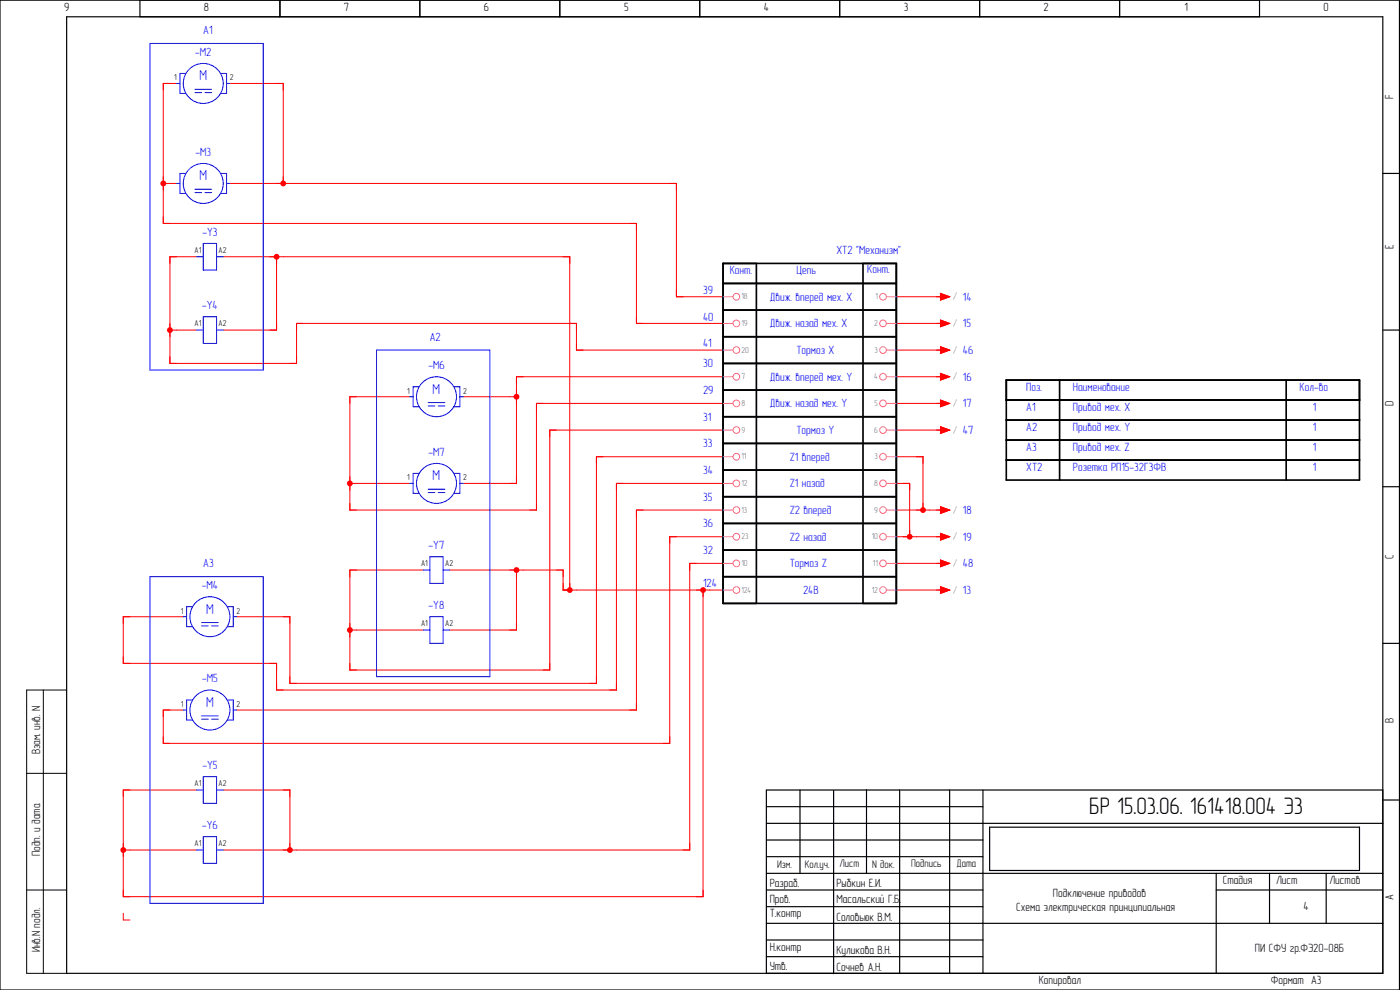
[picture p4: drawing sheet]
<svg xmlns="http://www.w3.org/2000/svg" width="420mm" height="297mm" viewBox="0 0 420 297" stroke-linecap="round" stroke-linejoin="round" font-family="sans-serif">
<g fill="none" stroke="#000" stroke-width=".35">
<path d="M0 0h420v297h-420zM20 5h395v287h-395zM42 0v5M84 0v5M126 0v5M168 0v5M210 0v5M252 0v5M294 0v5M336 0v5M378 0v5M415 52h5"/>
<path d="M415 99h5M415 146h5M415 193h5M240.1 237v25M250.2 237.2v55M260 236.9v25M270 237v55M285 237v55M295 237v55M415 237h-185v55M230 252h65M230 242h65"/>
<path d="M230 247h185M230 257h65M297 248.2h111v13h-111zM415 240h5M230 277h185M230 262h185M230 272h65M230 267h65M365 262v30M365 267h50M381 262v15M398 262v15"/>
<path d="M230 287h65M230 282h65"/>
</g>
<path d="M13 207v85M20 207h-12v85h12M8 232h12M8 267h12" fill="none" stroke="#000" stroke-width=".3"/>
<g fill="none" stroke="#f00" stroke-width=".3">
<path d="M53 25h-4v42h142v30h26M69 25h16v30M51 55h2M69 55h134v34h14M59 77h-8v32h38v-12h84v8h44M67 77h16v22h-16M85 77h86v100h-2v-6h-12M53 99h6M269 97h14M269 89h14M123 119h-18v34h56v-32h56M139 119h14"/>
<path d="M217 113h-62v32h-16M269 113h14M269 105h14M217 137h-38v68h-92v-20h-16M217 129h-52v72h-60v-30h22M269 137h8v16h-8M269 121h14M269 129h14M107 145h16M217 145h-32v62h-102v-8h-46v-14h18M217 153h-26v60h-120M269 145h4v16h-4"/>
<path d="M279 153h4M135 171h20v18h-20M173 177h38v92h-174v-32h22M213 177h4M217 169h-10v86h-118M217 161h-16v62h-152v-10h6M269 177h14M269 169h14M275 161h8M107 189h20M67 237h20v18h-20M39 255h20"/>
<path d="M37 274v2h2"/>
</g>
<circle cx="85" cy="55" r=".88" fill="#f00"/>
<path d="M39 185h-2v2M39 237h-2v2M37 253v4M37 255h2" fill="none" stroke="#f00" stroke-width=".3"/>
<circle cx="37" cy="255" r=".87" fill="#f00"/>
<path d="M107 119h-2v2M105 143v4M105 145h2" fill="none" stroke="#f00" stroke-width=".3"/>
<circle cx="105" cy="145" r=".87" fill="#f00"/>
<path d="M51 25h-2v2M49 53v4M49 55h2" fill="none" stroke="#f00" stroke-width=".3"/>
<circle cx="49" cy="55" r=".88" fill="#f00"/>
<path d="M51 97v4M51 99h2" fill="none" stroke="#f00" stroke-width=".3"/>
<circle cx="51" cy="99" r=".87" fill="#f00"/>
<path d="M49 65v2h2M53 77h-2v2M51 107v2h2M155 143v2h-2M107 171h-2v2M85 185h2v2M105 187v4M105 189h2" fill="none" stroke="#f00" stroke-width=".3"/>
<g fill="none" stroke="#000" stroke-width=".5">
<path d="M217 79h52v102h-52zM227 79v102M259 79v102M217 93h52M217 85h52M217 101h52M217 109h52M217 117h52M302 114h106v30h-106zM318 114v30M386 114v30M217 125h52"/>
<path d="M217 133h52M302 120h106M302 126h106M302 132h106M302 138h106M217 141h52M217 149h52M217 157h52M217 165h52M217 173h52"/>
</g>
<circle cx="105" cy="189" r=".88" fill="#f00"/>
<path d="M153 171h4M155 171v2M105 199v2h2M155 187v2h-2" fill="none" stroke="#f00" stroke-width=".3"/>
<circle cx="155" cy="171" r=".88" fill="#f00"/>
<path d="M153 119h2M155 117v4M157 113h-2v2M163 121h-2v2M105 151v2h2" fill="none" stroke="#f00" stroke-width=".3"/>
<circle cx="155" cy="119" r=".87" fill="#f00"/>
<path d="M81 77h4M83 77v2M83 97v2h-2M167 129h-2v2M161 151v2h-2M167 171h2v2M169 175v2h2M165 199v2h-2" fill="none" stroke="#f00" stroke-width=".3"/>
<circle cx="83" cy="77" r=".88" fill="#f00"/>
<path d="M169 177h4M171 175v2" fill="none" stroke="#f00" stroke-width=".3"/>
<circle cx="171" cy="177" r=".88" fill="#f00"/>
<g fill="none" stroke="#f00" stroke-width=".3">
<path d="M201 55h2v2M169 77h2v2M189 67h2v2M91 97h-2v2M171 97h2v2M191 95v2h2M203 87v2h2M89 107v2h-2M173 103v2h2M181 137h-2v2M187 145h-2v2M179 203v2h-2"/>
<path d="M185 205v2h-2M85 237h2v2M85 255h4M87 253v2"/>
</g>
<circle cx="87" cy="255" r=".87" fill="#f00"/>
<path d="M209 177h4M211 177v2M37 267v2h2M211 267v2h-2" fill="none" stroke="#f00" stroke-width=".3"/>
<circle cx="211" cy="177" r=".88" fill="#f00"/>
<g fill="none" stroke="#f00" stroke-width=".3">
<path d="M193 153h-2v2M273 159v2M203 161h-2v2M209 169h-2v2M271 161h4M37 197v2h2M81 199h2v2M51 213h-2v2M83 205v2h2M87 203v2h2M191 211v2h-2M49 221v2h2"/>
<path d="M201 221v2h-2M207 253v2h-2"/>
</g>
<circle cx="273" cy="161" r=".88" fill="#f00"/>
<path d="M275 153h4M277 151v2" fill="none" stroke="#f00" stroke-width=".3"/>
<circle cx="277" cy="153" r=".87" fill="#f00"/>
<g fill="none" stroke="#f00" stroke-width=".3">
<path d="M281 89h1.3M281 97h1.3M282.3 88l2.7 1-2.7 1zM282.3 96l2.7 1-2.7 1zM281 105h1.3M281 113h1.3M282.3 104l2.7 1-2.7 1zM282.3 112l2.7 1-2.7 1zM275 137h2v2M281 121h1.3M281 129h1.3M282.3 120l2.7 1-2.7 1z"/>
<path d="M282.3 128l2.7 1-2.7 1zM271 145h2v2M281 153h1.3M282.3 152l2.7 1-2.7 1zM281 161h1.3M281 169h1.3M281 177h1.3M282.3 160l2.7 1-2.7 1zM282.3 168l2.7 1-2.7 1zM282.3 176l2.7 1-2.7 1z"/>
</g>
<g fill="none" stroke="#00f" stroke-width=".3">
<path d="M45 13h34v98h-34zM53 25h1M55.7 22h-1.7v6h1.7M58.5 26.8h5M58.5 27.8h2M61.5 27.8h2M66.2 22h1.8v6h-1.8M68 25h1M53 55h1M55.7 52h-1.7v6h1.7M58.5 56.8h5M58.5 57.8h2"/>
<path d="M61.5 57.8h2M66.2 52h1.8v6h-1.8M68 55h1M59 77h2M61 73h4v8h-4zM65 77h2M59 99h2M61 95h4v8h-4zM65 99h2M113 105h34v98h-34zM123 119h1M125.8 116h-1.8v6h1.8"/>
<path d="M136.2 116h1.8v6h-1.8M138 119h1M128.5 120.8h5M128.5 121.8h2M131.5 121.8h2M123 145h1M125.8 142h-1.8v6h1.8M128.5 146.8h5M128.5 147.8h2M131.5 147.8h2M136.2 142h1.8v6h-1.8M138 145h1"/>
<path d="M45 173h34v98h-34zM127 171h2M129 167h4v8h-4zM133 171h2M55 185h1M57.8 182h-1.8v6h1.8M60.5 186.8h5M60.5 187.8h2M63.5 187.8h2M68.3 182h1.7v6h-1.7M70 185h1M127 189h2"/>
<path d="M129 185h4v8h-4zM133 189h2M55 213h1M57.8 210h-1.8v6h1.8M60.5 214.8h5M60.5 215.8h2M63.5 215.8h2M68.3 210h1.7v6h-1.7M70 213h1M59 237h2M61 233h4v8h-4zM65 237h2"/>
<path d="M59 255h2M61 251h4v8h-4zM65 255h2"/>
<circle cx="61" cy="25" r="6"/>
<circle cx="61" cy="55" r="6"/>
<circle cx="131" cy="119" r="6"/>
<circle cx="131" cy="145" r="6"/>
<circle cx="63" cy="185" r="6"/>
<circle cx="63" cy="213" r="6"/>
</g>
<g fill="none" stroke="#f0f" stroke-width=".3">
<path d="M217 89h3M217 97h3M266 89h3M266 97h3M217 105h3M217 113h3M266 105h3M266 113h3M217 121h3M217 129h3M217 137h3M266 121h3"/>
<path d="M266 129h3M266 137h3M217 145h3M217 153h3M266 145h3M266 153h3M217 161h3M217 169h3M217 177h3M266 161h3M266 169h3M266 177h3"/>
<circle cx="221" cy="97" r="1"/>
<circle cx="221" cy="89" r="1"/>
<circle cx="265" cy="97" r="1"/>
<circle cx="265" cy="89" r="1"/>
<circle cx="221" cy="105" r="1"/>
<circle cx="221" cy="113" r="1"/>
<circle cx="265" cy="105" r="1"/>
<circle cx="265" cy="113" r="1"/>
<circle cx="221" cy="129" r="1"/>
<circle cx="221" cy="137" r="1"/>
<circle cx="221" cy="121" r="1"/>
<circle cx="265" cy="129" r="1"/>
<circle cx="265" cy="137" r="1"/>
<circle cx="265" cy="121" r="1"/>
<circle cx="221" cy="153" r="1"/>
<circle cx="221" cy="145" r="1"/>
<circle cx="265" cy="153" r="1"/>
<circle cx="265" cy="145" r="1"/>
<circle cx="221" cy="161" r="1"/>
<circle cx="221" cy="177" r="1"/>
<circle cx="221" cy="169" r="1"/>
<circle cx="265" cy="177" r="1"/>
<circle cx="265" cy="161" r="1"/>
<circle cx="265" cy="169" r="1"/>
</g>
<g fill="#f00" stroke="#f00" stroke-width=".3">
<path d="M282.3 88l2.7 1-2.7 1z"/>
<path d="M282.3 96l2.7 1-2.7 1z"/>
<path d="M282.3 104l2.7 1-2.7 1z"/>
<path d="M282.3 112l2.7 1-2.7 1z"/>
<path d="M282.3 120l2.7 1-2.7 1z"/>
<path d="M282.3 128l2.7 1-2.7 1z"/>
<path d="M282.3 152l2.7 1-2.7 1z"/>
<path d="M282.3 160l2.7 1-2.7 1z"/>
<path d="M282.3 168l2.7 1-2.7 1z"/>
<path d="M282.3 176l2.7 1-2.7 1z"/>
</g>
<text font-size="7.1" x="326.9" y="244.2">БР 15.03.06. 161418.004 Э3</text>
<g font-size="4.3" fill="#00f">
<text x="59.8" y="24.1">M</text>
<text x="59.8" y="54.1">M</text>
<text x="129.8" y="118.1">M</text>
<text x="129.8" y="144.1">M</text>
<text x="61.8" y="184.1">M</text>
<text x="61.8" y="212.1">M</text>
</g>
<g font-size="3.6">
<text x="19.2" y="3.3">9</text>
<text x="61.2" y="3.3">8</text>
<text x="103.2" y="3.3">7</text>
<text x="145.2" y="3.3">6</text>
<text x="187.3" y="3.3">5</text>
<text x="229.2" y="3.3">4</text>
<text x="271.3" y="3.3">3</text>
<text x="313.2" y="3.3">2</text>
<text x="355.5" y="3.3">1</text>
<text x="397.2" y="3.3">0</text>
<text x="418.2" y="29.7" transform="rotate(-90 418.2 29.7)">F</text>
<text x="418.2" y="74.7" transform="rotate(-90 418.2 74.7)">E</text>
<text x="418.2" y="121.8" transform="rotate(-90 418.2 121.8)">D</text>
<text x="418.2" y="167.7" transform="rotate(-90 418.2 167.7)">C</text>
<text x="418.2" y="216.8" transform="rotate(-90 418.2 216.8)">B</text>
<text x="12.1" y="226.3" transform="rotate(-90 12.1 226.3)">Взам. инв. N</text>
<text x="12.1" y="256.9" transform="rotate(-90 12.1 256.9)">Подп. и дата</text>
<text x="231" y="266">Разраб.</text>
<text x="251" y="266">Рыбкин Е.И.</text>
<text x="316" y="269.3">Подключение приводов</text>
<text x="367" y="265.3">Стадия</text>
<text x="383" y="265.3">Лист</text>
<text x="399" y="265.3">Листов</text>
<text x="418.2" y="269.9" transform="rotate(-90 418.2 269.9)">A</text>
<text x="231" y="271">Пров.</text>
<text x="231" y="275.3">Т.контр</text>
<text x="251" y="271">Масальский Г.Б.</text>
<text x="305" y="273.3">Схема электрическая принципиальная</text>
<text x="391.2" y="273">4</text>
<text x="251" y="276.3">Соловьюк В.М.</text>
<text x="12.1" y="285.8" transform="rotate(-90 12.1 285.8)">Инв.N подл.</text>
<text x="231" y="285.3">Н.контр</text>
<text x="251" y="286.3">Куликова В.Н.</text>
<text x="376.6" y="285.8">ПИ СФУ гр.ФЭ20-08Б</text>
<text x="231" y="291">Утв.</text>
<text x="251" y="291.3">Сочнев А.Н.</text>
<text x="311.7" y="295.2">Копировал</text>
<text x="381.4" y="295.3">Формат А3</text>
</g>
<g font-size="3.6" fill="#00f">
<text x="61" y="10.3">А1</text>
<text x="58.6" y="16.8">-M2</text>
<text x="58.6" y="46.8">-M3</text>
<text x="60.7" y="70.8">-Y3</text>
<text x="251" y="76.3">XT2 &quot;Механизм&quot;</text>
<text x="219" y="82.3">Конт.</text>
<text x="239" y="82.3">Цепь</text>
<text x="260.3" y="82">Конт.</text>
<text x="211" y="88.3">39</text>
<text x="60.6" y="92.8">-Y4</text>
<text x="231" y="90.3">Движ. вперед мех. X</text>
<text x="289" y="90.3">14</text>
<text x="211" y="96.3">40</text>
<text x="231" y="98.3">Движ. назад мех. X</text>
<text x="289" y="98.3">15</text>
<text x="129" y="102.3">А2</text>
<text x="211" y="104.3">41</text>
<text x="239" y="106.3">Тормоз X</text>
<text x="289" y="106.3">46</text>
<text x="128.6" y="110.8">-M6</text>
<text x="211" y="110.3">30</text>
<text x="211" y="118.3">29</text>
<text x="231" y="114.3">Движ. вперед мех. Y</text>
<text x="289" y="114.3">16</text>
<text x="308" y="117.3">Поз.</text>
<text x="322" y="117.3">Наименование</text>
<text x="390" y="117.3">Кол-во</text>
<text x="231" y="122.3">Движ. назад мех. Y</text>
<text x="289" y="122.3">17</text>
<text x="308" y="123.3">A1</text>
<text x="322" y="123.3">Привод мех. X</text>
<text x="394" y="123.3">1</text>
<text x="211" y="126.3">31</text>
<text x="239" y="130.3">Тормоз Y</text>
<text x="289" y="130.3">47</text>
<text x="308" y="129.3">A2</text>
<text x="322" y="129.3">Привод мех. Y</text>
<text x="394" y="129.3">1</text>
<text x="128.6" y="136.8">-M7</text>
<text x="211" y="134.3">33</text>
<text x="308" y="135.3">A3</text>
<text x="322" y="135.3">Привод мех. Z</text>
<text x="394" y="135.3">1</text>
<text x="211" y="142.3">34</text>
<text x="237" y="138.3">Z1 вперед</text>
<text x="308" y="141.3">XT2</text>
<text x="322" y="141.3">Розетка РП15-32Г3ФВ</text>
<text x="394" y="141.3">1</text>
<text x="237" y="146.3">Z1 назад</text>
<text x="211" y="150.3">35</text>
<text x="237" y="154.3">Z2 вперед</text>
<text x="289" y="154.3">18</text>
<text x="211" y="158.3">36</text>
<text x="128.6" y="164.8">-Y7</text>
<text x="211" y="166.3">32</text>
<text x="237" y="162.3">Z2 назад</text>
<text x="289" y="162.3">19</text>
<text x="61" y="170.3">А3</text>
<text x="237" y="170.3">Тормоз Z</text>
<text x="289" y="170.3">48</text>
<text x="60.6" y="176.8">-M4</text>
<text x="211" y="176.3">124</text>
<text x="241" y="178.3">24В</text>
<text x="289" y="178.3">13</text>
<text x="128.6" y="182.8">-Y8</text>
<text x="60.6" y="204.8">-M5</text>
<text x="60.7" y="230.8">-Y5</text>
<text x="60.6" y="248.8">-Y6</text>
</g>
<g font-size="3.3">
<text x="233.2" y="260.3">Изм.</text>
<text x="241.5" y="260.3">Кол.уч.</text>
<text x="252" y="260.3">Лист</text>
<text x="261.7" y="260.3">N док.</text>
<text x="273.4" y="260">Подпись</text>
<text x="287" y="260">Дата</text>
</g>
<g font-size="2.6">
<text x="52.2" y="24.1">1</text>
<text x="69" y="24.1">2</text>
<text x="58.4" y="75.9">A1</text>
<text x="65.6" y="75.9">A2</text>
<text x="58.4" y="97.9">A1</text>
<text x="65.6" y="97.9">A2</text>
<text x="122.2" y="118.1">1</text>
<text x="139" y="118.1">2</text>
<text x="122.2" y="144.1">1</text>
<text x="139" y="144.1">2</text>
<text x="126.4" y="169.9">A1</text>
<text x="133.6" y="169.9">A2</text>
<text x="54.2" y="184.1">1</text>
<text x="71" y="184.1">2</text>
<text x="126.4" y="187.9">A1</text>
<text x="133.6" y="187.9">A2</text>
<text x="54.2" y="212.1">1</text>
<text x="71" y="212.1">2</text>
<text x="58.4" y="235.9">A1</text>
<text x="65.6" y="235.9">A2</text>
<text x="58.4" y="253.9">A1</text>
<text x="65.6" y="253.9">A2</text>
</g>
<g font-size="2.6" fill="#767676">
<text x="222.5" y="89.8">18</text>
<text x="262.7" y="89.8">1</text>
<text x="222.5" y="97.8">19</text>
<text x="262.4" y="97.8">2</text>
<text x="222.5" y="105.8">20</text>
<text x="262.5" y="105.8">3</text>
<text x="222.5" y="113.8">7</text>
<text x="262.4" y="113.8">4</text>
<text x="222.5" y="121.8">8</text>
<text x="262.5" y="121.8">5</text>
<text x="222.5" y="129.8">9</text>
<text x="262.4" y="129.8">6</text>
<text x="222.5" y="137.8">11</text>
<text x="262.5" y="137.8">3</text>
<text x="222.5" y="145.8">12</text>
<text x="262.4" y="145.8">8</text>
<text x="222.5" y="153.8">13</text>
<text x="262.4" y="153.8">9</text>
<text x="222.5" y="161.8">23</text>
<text x="261.6" y="161.8">10</text>
<text x="222.5" y="169.8">10</text>
<text x="262" y="169.8">11</text>
<text x="222.5" y="177.8">124</text>
<text x="261.6" y="177.8">12</text>
</g>
<g font-size="2.6" fill="#7ca552">
<text x="286" y="89.8">/</text>
<text x="286" y="97.8">/</text>
<text x="286" y="105.8">/</text>
<text x="286" y="113.8">/</text>
<text x="286" y="121.8">/</text>
<text x="286" y="129.8">/</text>
<text x="286" y="153.8">/</text>
<text x="286" y="161.8">/</text>
<text x="286" y="169.8">/</text>
<text x="286" y="177.8">/</text>
</g>
</svg>
